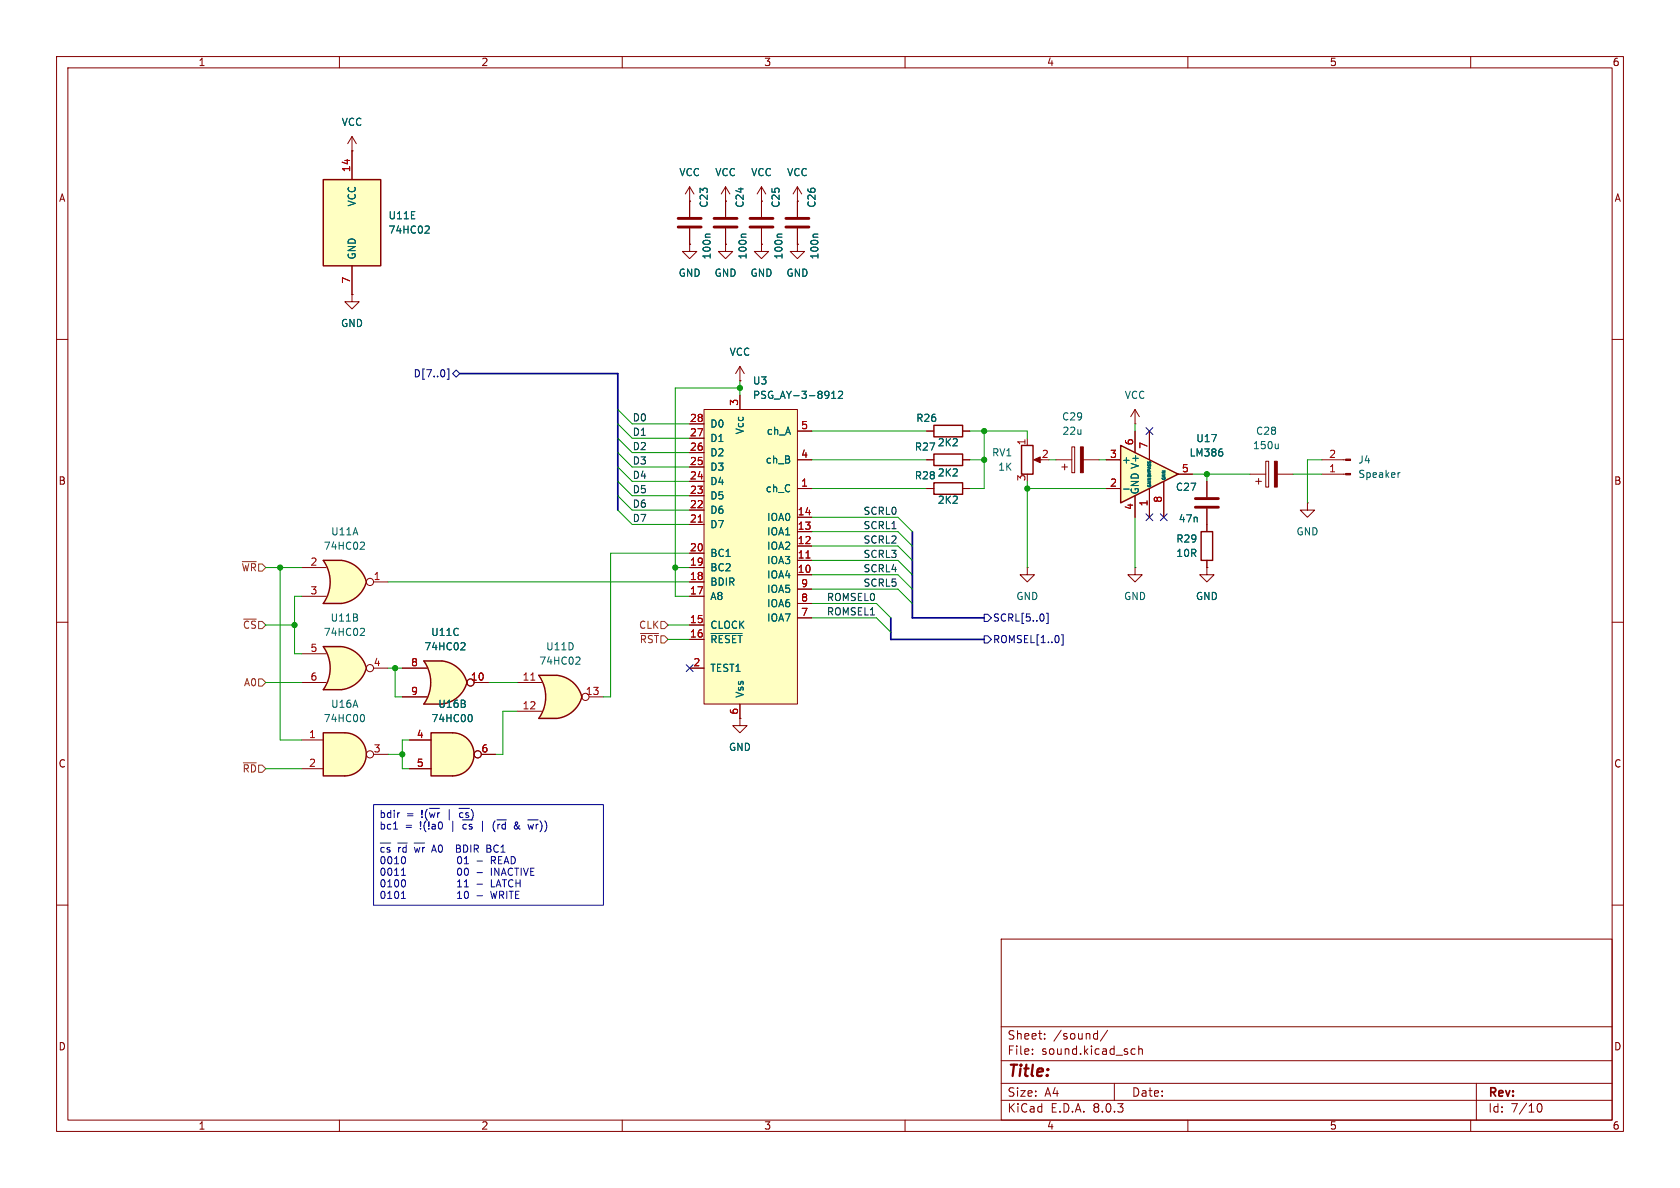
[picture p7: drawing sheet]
<svg xmlns="http://www.w3.org/2000/svg" width="297mm" height="210mm" viewBox="0 0 297 210" stroke-linecap="round" stroke-linejoin="round" font-family="sans-serif">
<g fill="none" stroke="#840000" stroke-width=".18">
<path d="M10 10h277v190h-277zM12 12h273v186h-273zM60 10v2M110 10v2M160 10v2M210 10v2M260 10v2M121.9 35.6h.1M121.9 33l-.7 1.3M121.9 33v2.6M121.9 33l.8 1.3M128.3 35.6v2.8"/>
<path d="M141 35.6v2.8M10 60h2M121.9 43.2v1.3h1.3l-1.3 1.2-1.3-1.2h1.3M121.9 43.2h.1M128.3 43.2v1.3h1.2l-1.2 1.2-1.3-1.2h1.3M128.3 43.2h.1M128.3 40.4v2.8M141 40.4v2.8M285 60h2M213.4 85.1v2.8M213.4 89.9v2.8M231.1 88.9v1.3h1.3l-1.3 1.2-1.2-1.2h1.2"/>
<path d="M231.1 88.9h.1M233.7 81.3h4.2M233.7 83.8h4.2M10 110h2M200.7 100.3v1.3h1.2l-1.2 1.3-1.3-1.3h1.3M200.7 100.3h.1M213.4 100.3v1.3h1.2l-1.2 1.3-1.3-1.3h1.3M213.4 100.3h.1M285 110h2M10 160h2M285 160h2M177 166h108v32h-108z"/>
<path d="M60 198v2M110 198v2M160 198v2M177 194.5h108M177 191.5h108M177 187.5h108M177 181.5h108M182.5 186.3v.1M182.5 185.5v.1M184.7 183.6v.1M184.7 182.8v.1M193.6 182.7l.4 .1"/>
<path d="M194 182.2v1.5M194 183.6l-.4 .1M195.8 182.1l-1.3 2M197 191.5v3M200.1 186.3h.6M200.1 185.5h.6M201.3 185.5l.2-.1 .4 .1 .1 .9M201.3 184.9v1.5M210 198v2M260 198v2M261 191.5v6.5M271.7 195.7l.2-.5 .2-.1a.8 .8 0 0 1 .5 .7 .8 .8 0 0 1-.5 .8l-.2-.1-.2-.5"/>
</g>
<path d="M126.2 38.6h4.1M138.9 38.6h4.1M126.2 40.1h4.1M138.9 40.1h4.1M211.3 89.7h4.1M211.3 88.1h4.1" fill="none" stroke="#840000" stroke-width=".51"/>
<path d="M131.9 41.4h-.7l-.1 .2M144.6 41.4h-.7l-.1 .2M247.5 83.6l-.3 .1" fill="none" stroke="#006464" stroke-width=".18"/>
<g fill="#840000" stroke="#840000" stroke-width=".18">
<path d="M237.9 81.2h.9v.2h-.9z"/>
<path d="M237.9 83.7h.9v.2h-.9z"/>
</g>
<path d="M198.1 78.7l10.2 5.1-10.2 5.1z" fill="#ffffc2"/>
<path d="M198.1 78.7l10.2 5.1-10.2 5.1zM212.3 94h2.1v5.1h-2.1z" fill="none" stroke="#840000" stroke-width=".25"/>
<g fill="none" stroke="#840000" stroke-width=".18">
<path d="M121.9 35.6v2.8M128.3 35.6h.1M128.3 33l-.8 1.3M128.3 33v2.6M128.3 33l.7 1.3M134.6 35.6h.1M134.6 33v5.4M134.6 33l-.7 1.3M134.6 33l.8 1.3M141 35.6h.1M141 33l-.8 1.3M141 33v2.6"/>
<path d="M141 33l.7 1.3M121.9 40.4v2.8M134.6 43.2v1.3h1.3l-1.3 1.2-1.3-1.2h1.3M134.6 43.2h.1M134.6 40.4v2.8M141 43.2v1.3h1.2l-1.2 1.2-1.3-1.2h1.3M141 43.2h.1M200.7 76.2v3.8M203.2 76.2v5.1M195.6 86.4h2.5M195.6 81.3h2.5M200.7 87.6v3.8"/>
<path d="M203.2 86.4v5M205.7 85.1v6.3M208.3 83.8h2.5M213.4 92.7v1.3M213.4 99.1v1.2"/>
</g>
<path d="M125.5 41.4h-.6l-.2 .2M138.2 41.4h-.6l-.2 .2M216.1 80v.5M198.6 86.5h1" fill="none" stroke="#006464" stroke-width=".18"/>
<path d="M119.9 38.6h4.1M132.6 38.6h4.1M119.9 40.1h4.1M132.6 40.1h4.1" fill="none" stroke="#840000" stroke-width=".51"/>
<path d="M77.5 119.3l5 1.3a5.2 5.2 0 0 1-4.4 3.9z" fill="#ffffc2" stroke="#ffffc2" stroke-width=".18"/>
<path d="M74.9 116.8h3.2M74.9 124.5h3.2" fill="none" stroke="#ffffc2" stroke-width=".18"/>
<path d="M74.9 116.8h3.2v7.7h-3.2a6.7 6.7 0 0 0 0-7.7z" fill="#ffffc2"/>
<g fill="#ffffc2" stroke="#ffffc2" stroke-width=".18">
<path d="M78.1 116.8a5.1 5.1 0 0 1 4.4 3.9l-4.9 1.2z"/>
<path d="M80 129.5a3.8 3.8 0 0 1 3.8 3.9 3.8 3.8 0 0 1-3.8 3.8z"/>
</g>
<path d="M78.1 116.8h-3.2a6.6 6.6 0 0 1 0 7.7h3.2M78.1 116.8a5.1 5.1 0 0 1 4.4 3.8 5.2 5.2 0 0 1-4.4 3.9" fill="none" stroke="#840000" stroke-width=".25"/>
<g fill="none" stroke="#840000" stroke-width=".18">
<path d="M71.1 118.1h4.3M71.1 123.2h4.3M83.8 120.7h2.6"/>
<circle cx="83.2" cy="120.6" r=".63"/>
</g>
<path d="M81.7 113.6l.4 .1 .1 .3-.8 .9h.8" fill="none" stroke="#006464" stroke-width=".18"/>
<path d="M76.2 129.5h3.8v7.7h-3.8z" fill="#ffffc2"/>
<path d="M76.2 129.5h3.8a3.8 3.8 0 0 1 3.8 3.9 3.8 3.8 0 0 1-3.8 3.8h-3.8z" fill="none" stroke="#840000" stroke-width=".25"/>
<g fill="none" stroke="#840000" stroke-width=".18">
<path d="M72.4 130.8h3.8M72.4 135.9h3.8M85.1 133.4h2.5"/>
<circle cx="84.5" cy="133.3" r=".63"/>
</g>
<path d="M83.2 126.3a.79 .79 0 0 1 0 1.3" fill="none" stroke="#006464" stroke-width=".18"/>
<path d="M97.8 121.8l5.1 1.4a5.2 5.2 0 0 1-4.4 3.8z" fill="#ffffc2" stroke="#ffffc2" stroke-width=".18"/>
<path d="M95.2 119.4h3.2M95.2 127h3.2" fill="none" stroke="#ffffc2" stroke-width=".18"/>
<path d="M95.2 119.4h3.2v7.6h-3.2a6.7 6.7 0 0 0 0-7.6z" fill="#ffffc2"/>
<g fill="#ffffc2" stroke="#ffffc2" stroke-width=".18">
<path d="M98.5 119.4a5.1 5.1 0 0 1 4.4 3.8l-5 1.3z"/>
<path d="M61 129.5a3.8 3.8 0 0 1 3.8 3.9 3.8 3.8 0 0 1-3.8 3.8z"/>
</g>
<path d="M98.4 119.4h-3.2a6.6 6.6 0 0 1 0 7.6h3.2M98.5 119.4a5.1 5.1 0 0 1 4.4 3.8M102.9 123.2a5.2 5.2 0 0 1-4.4 3.8" fill="none" stroke="#840000" stroke-width=".25"/>
<g fill="none" stroke="#840000" stroke-width=".18">
<path d="M91.4 120.7h4.4M91.4 125.7h4.4M104.1 123.2h2.6"/>
<circle cx="103.5" cy="123.2" r=".63"/>
</g>
<path d="M93.8 120.2h.8" fill="none" stroke="#a90000" stroke-width=".18"/>
<path d="M102 116.1l.4 .1 .1 .3-.7 .9h.7" fill="none" stroke="#006464" stroke-width=".18"/>
<path d="M57.1 129.5h3.9v7.7h-3.9z" fill="#ffffc2"/>
<path d="M57.1 129.5h3.9a3.8 3.8 0 0 1 3.8 3.9 3.8 3.8 0 0 1-3.8 3.8h-3.9z" fill="none" stroke="#840000" stroke-width=".25"/>
<g fill="none" stroke="#840000" stroke-width=".18">
<path d="M53.3 130.8h3.8M53.3 135.9h3.8M66 133.4h2.6"/>
<circle cx="65.4" cy="133.3" r=".63"/>
</g>
<path d="M64.1 126.3a.79 .79 0 0 1 0 1.3" fill="none" stroke="#006464" stroke-width=".18"/>
<path d="M124.5 72.4h16.5v52.1h-16.5z" fill="#ffffc2"/>
<g fill="none" stroke="#840000" stroke-width=".18">
<path d="M121.9 77.5h2.6M121.9 74.9h2.6M124.5 72.4h16.5v52.1h-16.5zM130.8 69.9v2.5M141 76.2h2.5M121.9 97.8h2.6M121.9 92.7h2.6M121.9 90.2h2.6M121.9 87.6h2.6M121.9 85.1h2.6M121.9 82.6h2.6M121.9 80h2.6"/>
<path d="M141 86.4h2.5M141 99.1h2.5M141 96.5h2.5M141 94h2.5M141 91.4h2.5M141 81.3h2.5M121.9 110.5h2.6M121.9 113h2.6M121.9 105.4h2.6M121.9 102.9h2.6M121.9 100.3h2.6M121.9 118.1h2.6"/>
<path d="M141 101.6h2.5M141 109.2h2.5M141 106.7h2.5M141 104.1h2.5M130.8 124.5v2.5"/>
</g>
<path d="M123.4 92.3h.8M142.5 98.6h.7" fill="none" stroke="#a90000" stroke-width=".18"/>
<path d="M147 70.4h.8M147 69.5l.4-.3v1.2M148.2 69.3l.5-.1 .3 .3-.8 .9h.8M125.7 112h5.5" fill="none" stroke="#006464" stroke-width=".18"/>
<path d="M59.7 116.8l5.1 1.3a5.2 5.2 0 0 1-4.4 3.8z" fill="#ffffc2" stroke="#ffffc2" stroke-width=".18"/>
<path d="M57.1 114.3h3.2M57.1 121.9h3.2" fill="none" stroke="#ffffc2" stroke-width=".18"/>
<path d="M57.1 114.3h3.2v7.6h-3.2a6.7 6.7 0 0 0 0-7.6z" fill="#ffffc2"/>
<path d="M60.4 114.3a5.1 5.1 0 0 1 4.4 3.8l-5 1.3z" fill="#ffffc2" stroke="#ffffc2" stroke-width=".18"/>
<path d="M180.6 78.7h2v5.1h-2zM165.1 85.3h5.1v2.1h-5.1zM165.1 80.3h5.1v2h-5.1zM57.1 114.3h3.2a5.1 5.1 0 0 1 4.5 3.8 5.2 5.2 0 0 1-4.4 3.8h-3.3a6.6 6.6 0 0 0 0-7.6z" fill="none" stroke="#840000" stroke-width=".25"/>
<g fill="none" stroke="#840000" stroke-width=".18">
<path d="M62.2 26.7h.1M62.2 24.1l-.7 1.3M62.2 24.1v2.6M62.2 24.1l.8 1.3M62.2 52.1v1.2h1.3l-1.3 1.3-1.2-1.3h1.2M62.2 52.1h.1M130.8 67.3h.1M130.8 64.8l-.8 1.2M130.8 64.8v2.5M130.8 64.8l.8 1.2M181.6 77.5v1.2M189.5 79h.5v4.6h-.5z"/>
<path d="M200.7 74.9h.1M200.7 72.4l-.8 1.3M200.7 72.4v2.5M200.7 72.4l.7 1.3M163.8 81.3h1.3M163.8 86.4h1.3M170.2 81.3h1.2M170.2 86.4h1.2M183.1 81.3h1M186.7 81.3h2.8M187.7 82.6h1M188.2 82v1.1"/>
<path d="M191.5 81.3h2.8M53.3 115.6h4.4M66 118.1h2.6M181.6 100.3v1.3h1.3l-1.3 1.3-1.3-1.3h1.3M181.6 100.3h.1M53.3 120.7h4.4"/>
<circle cx="65.4" cy="118.1" r=".63"/>
</g>
<path d="M63.9 111.1h.4l.1 .3-.7 .9h.7" fill="none" stroke="#006464" stroke-width=".18"/>
<g fill="#840000" stroke="#840000" stroke-width=".18">
<path d="M182.8 81.3l1.1-.5v1z"/>
<path d="M191 79h.5v4.6h-.5z"/>
</g>
<path d="M57.1 31.8h10.2v15.2h-10.2z" fill="#ffffc2"/>
<path d="M57.1 31.8h10.2v15.2h-10.2z" fill="none" stroke="#840000" stroke-width=".25"/>
<path d="M62.2 26.7v5.1M62.2 47v5.1" fill="none" stroke="#840000" stroke-width=".18"/>
<path d="M75.3 39.9l.5 .1 .1 .3-.8 .9h.8" fill="none" stroke="#006464" stroke-width=".18"/>
<path d="M59.7 101.5l5.1 1.4a5.2 5.2 0 0 1-4.4 3.8z" fill="#ffffc2" stroke="#ffffc2" stroke-width=".18"/>
<path d="M57.1 99.1h3.2M57.1 106.7h3.2" fill="none" stroke="#ffffc2" stroke-width=".18"/>
<path d="M57.1 99.1h3.2v7.6h-3.2a6.7 6.7 0 0 0 0-7.6z" fill="#ffffc2"/>
<path d="M60.4 99.1a5.1 5.1 0 0 1 4.4 3.8l-5 1.3z" fill="#ffffc2" stroke="#ffffc2" stroke-width=".18"/>
<path d="M165.1 75.2h5.1v2h-5.1zM57.1 99.1h3.2a5.1 5.1 0 0 1 4.5 3.8 5.2 5.2 0 0 1-4.4 3.8h-3.3a6.6 6.6 0 0 0 0-7.6z" fill="none" stroke="#840000" stroke-width=".25"/>
<g fill="none" stroke="#840000" stroke-width=".18">
<path d="M62.2 26.7h.1M62.2 26.7v5.1M121.9 35.6h.1M121.9 35.6v2.8M128.3 35.6h.1M128.3 35.6v2.8M134.6 35.6h.1M134.6 35.6v2.8M141 35.6h.1M141 35.6v2.8M62.2 52.1h.1M62.2 47v5.1"/>
<path d="M121.9 43.2h.1M121.9 40.4v2.8M128.3 43.2h.1M128.3 40.4v2.8M134.6 43.2h.1M134.6 40.4v2.8M141 43.2h.1M141 40.4v2.8M121.9 77.5h2.6M121.9 74.9h2.6M130.8 67.3h.1M130.8 69.9v2.5"/>
<path d="M141 76.2h2.5M163.8 76.2h1.3M170.2 76.2h1.2M200.7 76.2v3.8M203.2 76.2v5.1M121.9 85.1h2.6M121.9 97.8h2.6M121.9 92.7h2.6M121.9 90.2h2.6M121.9 87.6h2.6M121.9 82.6h2.6M121.9 80h2.6"/>
<path d="M141 86.4h2.5M141 81.3h2.5M141 99.1h2.5M141 96.5h2.5M141 94h2.5M141 91.4h2.5M163.8 86.4h1.3M163.8 81.3h1.3M170.2 86.4h1.2M170.2 81.3h1.2M195.6 86.4h2.5M195.6 81.3h2.5"/>
<path d="M200.7 87.6v3.8M203.2 86.4v5M205.7 85.1v6.3M208.3 83.8h2.5M213.4 85.1v2.8M213.4 89.9v4.1M213.4 99.1v1.2M221 83.8h2.8M222 85.1h1M222.5 84.6v1M223.8 81.5h.5v4.6h-.5zM225.8 83.8h2.8"/>
<path d="M53.3 100.3h4.4M53.3 105.4h4.4M66 102.9h2.6M71.1 118.1h4.3M121.9 102.9h2.6M121.9 100.3h2.6M121.9 105.4h2.6M121.9 118.1h2.6M121.9 110.5h2.6M121.9 113h2.6M141 101.6h2.5M141 109.2h2.5"/>
<path d="M141 106.7h2.5M141 104.1h2.5M213.4 100.3h.1M71.1 123.2h4.3M72.4 130.8h3.8M72.4 135.9h3.8M83.8 120.7h2.6M85.1 133.4h2.5M130.8 127v1.3h1.3l-1.3 1.2-1.3-1.2h1.3M130.8 127h.1M130.8 124.5v2.5"/>
<circle cx="65.4" cy="102.9" r=".63"/>
<circle cx="83.2" cy="120.6" r=".63"/>
<circle cx="84.5" cy="133.3" r=".63"/>
</g>
<g fill="none" stroke="#006464" stroke-width=".18">
<path d="M75.3 39.9l.5 .1 .1 .3-.8 .9h.8M125.5 41.4h-.6l-.2 .2M131.9 41.4h-.7l-.1 .2M138.2 41.4h-.6l-.2 .2M144.6 41.4h-.7l-.1 .2M147 70.4h.8M147 69.5l.4-.3v1.2M148.2 69.3l.5-.1 .3 .3-.8 .9h.8M216.1 80v.5M226 78.5v.8M226 79.2l-.2 .1M63.9 95.8l.4 .1 .1 .3-.7 .9h.7"/>
<path d="M198.6 86.5h1M81.7 113.6l.4 .1 .1 .3-.8 .9h.8M125.7 112h5.5M83.2 126.3a.79 .79 0 0 1 0 1.3"/>
</g>
<path d="M225.3 81.5h.5v4.6h-.5z" fill="#840000" stroke="#840000" stroke-width=".18"/>
<path d="M42.8 99.3h2.5M113.2 112h3.2M116.8 109.9h.7l.6 .6-.6 .6h-.7zM43 134.8h2.3M45.7 120h.7l.6 .7-.6 .6h-.7z" fill="none" stroke="#725600" stroke-width=".18"/>
<g fill="none" stroke="#000084" stroke-width=".18">
<path d="M79.1 65.2h.3v1.8h-.3M80 66l.6-.6 .7 .6-.7 .7zM202.6 75.6l1.2 1.2M203.8 75.6l-1.2 1.2M202.6 90.8l1.2 1.2M203.8 90.8l-1.2 1.2M205.1 90.8l1.2 1.2M206.3 90.8l-1.2 1.2M121.3 117.5l1.2 1.2M122.5 117.5l-1.2 1.2M174 108.6h.6l.7 .6-.7 .7h-.6zM174 112.4h.6l.7 .6-.7 .7h-.6z"/>
<path d="M185 108.4h.3v1.8h-.3M187.6 112.2h.3v1.8h-.3"/>
</g>
<g fill="none" stroke="#0000c2" stroke-width=".18">
<path d="M66 142.2h40.7v17.8h-40.7zM67.2 149h1.9M69.6 146.6h.7M70.3 149h1.7M70.5 143.7h.2M71 154.7h.7M71 158.8h.7M71.2 153.6l-.1 .2M71.2 157.7l-.1 .2M71.3 153.5v1.2M71.3 157.6v1.2M71.4 155.5a.79 .79 0 0 1 0 1.3"/>
<path d="M71.7 151.9l-.1 .6-.2 .2M73.2 149h1.9M75.9 142.9h1.8M80.7 150h.4M80.9 156.8h.7M80.9 155.9l.3-.4v1.3M80.9 157.9l.3-.3v1.2M80.9 158.8h.7M80.9 151.7v.5l.1 .4 .2 .1 .3-.2v-.8M81 153.6l.2-.1a.68 .68 0 0 1 .4 .6 .68 .68 0 0 1-.4 .6l-.2-.1-.1-.3zM81.1 149.4h-.4v1.2h.5M81.1 142.9h1.9"/>
<path d="M84.3 152.2h1M84.3 154.3h1M84.3 156.3h1M84.3 158.3h1M86.1 150.6h.5M86.1 149.4h.4M86.1 150h.4M86.7 157.6l.3 1.2 .3-.9 .2 .9 .3-1.2M86.9 151.4v1.3M86.9 153.5v1.2M86.9 155.5v1.3h.6M87.2 152.1l.4 .6"/>
<path d="M87.5 145.1a1.46 1.46 0 0 0 0 1.9M87.6 151.7l-.1 .3-.6 .1M87.7 156.8l.4-1.3 .5 1.3M87.8 156.4h.6M87.8 144.9h1.7M88.1 151.4v1.3h.6M88.1 152h.5M88.2 153.5v1.2l-.7-1.2v1.2M93.3 144.9h1.8M94.3 145.7l-.2 .9-.3-.6-.2 .6"/>
</g>
<path d="M81.3 66h27.9v24.2M161.3 94v15.2h12.7M157.5 109.2v3.8h16.5" fill="none" stroke="#000084" stroke-width=".3"/>
<g fill="none" stroke="#009600" stroke-width=".18">
<path d="M109.2 74.9l2.6 2.6h10.1M109.2 77.5l2.6 2.5h10.1M109.2 72.4l2.6 2.5h10.1M130.8 68.6h-11.4v36.8h2.5M130.8 67.3v2.6M143.5 76.2h20.3M171.4 76.2h10.2v1.3M174 76.2v10.2h-2.6M200.7 74.9v1.3M109.2 80l2.6 2.6h10.1M109.2 82.6l2.6 2.5h10.1M109.2 85.1l2.6 2.5h10.1"/>
<path d="M109.2 90.2l2.6 2.5h10.1M109.2 87.6l2.6 2.6h10.1M121.9 97.8h-14v25.4h-1.2M143.5 81.3h20.3M143.5 99.1h15.2l2.6 2.5M143.5 96.5h15.2l2.6 2.6M143.5 94h15.2l2.6 2.5M143.5 86.4h20.3M143.5 91.4h15.2l2.6 2.6M171.4 81.3h2.6M181.6 85.1v15.2M181.6 86.4h14"/>
<path d="M185.4 81.3h1.3M194.3 81.3h1.3M200.7 91.4v8.9M210.8 83.8h10.2M213.4 83.8v1.3M228.6 83.8h5.1M233.7 81.3h-2.6v7.6M47 100.3h6.3M47 110.5h5.1M49.5 100.3v30.5h3.8M53.3 105.4h-1.2v10.2h1.2M68.6 102.9h53.3"/>
<path d="M68.6 118.1h2.5M69.8 118.1v5.1h1.3M118.1 110.5h3.8M118.1 113h3.8M119.4 100.3h2.5M143.5 101.6h15.2l2.6 2.5M143.5 104.1h15.2l2.6 2.6M143.5 106.7h11.4l2.6 2.5M143.5 109.2h11.4l2.6 2.6M47 120.7h6.3M47 135.9h6.3M68.6 133.4h2.5"/>
<path d="M72.4 130.8h-1.3v5.1h1.3M86.4 120.7h5M91.4 125.7h-2.5v7.7h-1.3"/>
</g>
<path d="M123.4 92.3h.8M142.5 98.6h.7" fill="none" stroke="#a90000" stroke-width=".18"/>
<g fill="#009600" stroke="#009600" stroke-width=".18">
<circle cx="213.4" cy="83.8" r=".46"/>
<circle cx="181.6" cy="86.4" r=".46"/>
<circle cx="174" cy="81.3" r=".46"/>
<circle cx="174" cy="76.2" r=".46"/>
<circle cx="49.5" cy="100.3" r=".46"/>
<circle cx="69.8" cy="118.1" r=".46"/>
<circle cx="52.1" cy="110.5" r=".46"/>
<circle cx="71.1" cy="133.4" r=".46"/>
<circle cx="130.8" cy="68.6" r=".46"/>
<circle cx="119.4" cy="100.3" r=".46"/>
</g>
<text font-size="2.8" fill="#840000" x="178" y="190.9">Title:</text>
<g font-size="2.1" fill="#840000">
<text x="178" y="184">Sheet:</text>
<text x="186.2" y="184">/sound/</text>
<text x="178" y="186.7">File:</text>
<text x="184.1" y="186.7">sound.kicad_sch</text>
<text x="178" y="196.9">KiCad</text>
<text x="178" y="194.1">Size:</text>
<text x="184.7" y="194.1">A4</text>
<text x="185.7" y="196.9">E.D.A.</text>
<text x="193.3" y="196.9">8.0.3</text>
<text x="200" y="194.1">Date:</text>
<text x="263" y="194.3">Rev:</text>
<text x="263" y="196.9">Id:</text>
<text x="267.1" y="196.9">7/10</text>
</g>
<g font-size="1.8" fill="#840000">
<text x="35" y="11.9">1</text>
<text x="85" y="11.9">2</text>
<text x="135" y="11.9">3</text>
<text x="185" y="11.9">4</text>
<text x="235" y="11.9">5</text>
<text x="285" y="11.9">6</text>
<text x="10.3" y="35.9">A</text>
<text x="285.3" y="35.9">A</text>
<text x="10.3" y="85.9">B</text>
<text x="285.3" y="85.9">B</text>
<text x="10.3" y="135.9">C</text>
<text x="285.3" y="135.9">C</text>
<text x="10.3" y="185.9">D</text>
<text x="285.3" y="185.9">D</text>
<text x="35" y="199.9">1</text>
<text x="85" y="199.9">2</text>
<text x="135" y="199.9">3</text>
<text x="185" y="199.9">4</text>
<text x="235" y="199.9">5</text>
<text x="285" y="199.9">6</text>
</g>
<g font-size="1.8" fill="#006464">
<text x="60.3" y="22.5">VCC</text>
<text x="120" y="31.3">VCC</text>
<text x="126.4" y="31.3">VCC</text>
<text x="132.7" y="31.3">VCC</text>
<text x="139.1" y="31.3">VCC</text>
<text x="63.1" y="36.6" transform="rotate(-90 63.1 36.6)">VCC</text>
<text x="68.6" y="39">U11E</text>
<text x="68.6" y="41.5">74HC02</text>
<text x="125.3" y="36.8" transform="rotate(-90 125.3 36.8)">C23</text>
<text x="131.7" y="36.8" transform="rotate(-90 131.7 36.8)">C24</text>
<text x="138" y="36.8" transform="rotate(-90 138 36.8)">C25</text>
<text x="144.4" y="36.8" transform="rotate(-90 144.4 36.8)">C26</text>
<text x="63.1" y="46" transform="rotate(-90 63.1 46)">GND</text>
<text x="125.8" y="46" transform="rotate(-90 125.8 46)">100n</text>
<text x="132.2" y="46" transform="rotate(-90 132.2 46)">100n</text>
<text x="138.5" y="46" transform="rotate(-90 138.5 46)">100n</text>
<text x="144.9" y="46" transform="rotate(-90 144.9 46)">100n</text>
<text x="119.9" y="49.1">GND</text>
<text x="126.2" y="49.1">GND</text>
<text x="132.6" y="49.1">GND</text>
<text x="138.9" y="49.1">GND</text>
<text x="60.2" y="58">GND</text>
<text x="128.9" y="63.1">VCC</text>
<text x="133" y="68.2">U3</text>
<text x="133" y="70.7">PSG_AY-3-8912</text>
<text x="198.7" y="70.7">VCC</text>
<text x="125.5" y="75.8">D0</text>
<text x="131.7" y="76.9" transform="rotate(-90 131.7 76.9)">Vcc</text>
<text x="135.5" y="77.1">ch_A</text>
<text x="161.9" y="74.8">R26</text>
<text x="187.7" y="74.5">C29</text>
<text x="187.7" y="77.1">22u</text>
<text x="222" y="77.1">C28</text>
<text x="125.5" y="83.4">D3</text>
<text x="125.5" y="80.9">D2</text>
<text x="125.5" y="78.3">D1</text>
<text x="135.3" y="82.1">ch_B</text>
<text x="161.6" y="79.9">R27</text>
<text x="165.7" y="79.1">2K2</text>
<text x="175.3" y="80.9">RV1</text>
<text x="176.4" y="83.4">1K</text>
<text x="198.2" y="82.1">+</text>
<text x="210.2" y="80.9">LM386</text>
<text x="211.4" y="78.4">U17</text>
<text x="221.4" y="79.6">150u</text>
<text x="240" y="82.1">J4</text>
<text x="125.5" y="88.5">D5</text>
<text x="125.5" y="86">D4</text>
<text x="135.3" y="87.2">ch_C</text>
<text x="161.6" y="84.9">R28</text>
<text x="165.7" y="89.3">2K2</text>
<text x="165.7" y="84.4">2K2</text>
<text x="201.5" y="87.5" transform="rotate(-90 201.5 87.5)">GND V+</text>
<text x="207.8" y="87">C27</text>
<text x="240" y="84.7">Speaker</text>
<text x="58.4" y="94.8">U11A</text>
<text x="125.5" y="93.6">D7</text>
<text x="125.5" y="91">D6</text>
<text x="135.5" y="94.8">IOA1</text>
<text x="135.5" y="92.3">IOA0</text>
<text x="208.3" y="92.6">47n</text>
<text x="229.1" y="94.8">GND</text>
<text x="57.1" y="97.4">74HC02</text>
<text x="125.5" y="101.2">BC2</text>
<text x="125.5" y="98.7">BC1</text>
<text x="135.5" y="99.9">IOA3</text>
<text x="135.5" y="97.4">IOA2</text>
<text x="207.9" y="96.1">R29</text>
<text x="207.9" y="98.7">10R</text>
<text x="125.5" y="106.3">A8</text>
<text x="125.5" y="103.7">BDIR</text>
<text x="135.5" y="102.5">IOA4</text>
<text x="135.5" y="107.5">IOA6</text>
<text x="135.5" y="105">IOA5</text>
<text x="179.6" y="106.3">GND</text>
<text x="198.6" y="106.3">GND</text>
<text x="211.3" y="106.3">GND</text>
<text x="57.1" y="112.6">74HC02</text>
<text x="58.3" y="110.1">U11B</text>
<text x="76.1" y="112.6">U11C</text>
<text x="125.5" y="111.4">CLOCK</text>
<text x="125.5" y="113.9">~{RESET}</text>
<text x="135.5" y="110.1">IOA7</text>
<text x="74.9" y="115.2">74HC02</text>
<text x="95.2" y="117.7">74HC02</text>
<text x="96.4" y="115.2">U11D</text>
<text x="125.5" y="119">TEST1</text>
<text x="58.4" y="125.3">U16A</text>
<text x="77.4" y="125.3">U16B</text>
<text x="131.7" y="123.4" transform="rotate(-90 131.7 123.4)">Vss</text>
<text x="57.1" y="127.9">74HC00</text>
<text x="76.2" y="127.9">74HC00</text>
<text x="128.8" y="132.9">GND</text>
</g>
<g font-size="1.8" fill="#a90000">
<text x="62" y="30.5" transform="rotate(-90 62 30.5)">14</text>
<text x="62" y="50.2" transform="rotate(-90 62 50.2)">7</text>
<text x="130.6" y="71.8" transform="rotate(-90 130.6 71.8)">3</text>
<text x="121.9" y="77.2">27</text>
<text x="121.9" y="74.7">28</text>
<text x="141.5" y="75.9">5</text>
<text x="121.9" y="82.3">25</text>
<text x="121.9" y="79.8">26</text>
<text x="141.5" y="81">4</text>
<text x="181.4" y="78.8" transform="rotate(-90 181.4 78.8)">1</text>
<text x="184.1" y="81">2</text>
<text x="196.1" y="81">3</text>
<text x="200.4" y="78.8" transform="rotate(-90 200.4 78.8)">6</text>
<text x="202.9" y="79.4" transform="rotate(-90 202.9 79.4)">7</text>
<text x="208.8" y="83.6">5</text>
<text x="234.9" y="83.6">1</text>
<text x="234.9" y="81">2</text>
<text x="121.9" y="89.9">22</text>
<text x="121.9" y="87.4">23</text>
<text x="121.9" y="84.8">24</text>
<text x="141.5" y="86.1">1</text>
<text x="181.4" y="85.2" transform="rotate(-90 181.4 85.2)">3</text>
<text x="196.1" y="86.1">2</text>
<text x="202.9" y="89.6" transform="rotate(-90 202.9 89.6)">1</text>
<text x="205.5" y="89" transform="rotate(-90 205.5 89)">8</text>
<text x="121.9" y="92.5">21</text>
<text x="140.9" y="93.7">13</text>
<text x="140.9" y="91.2">14</text>
<text x="200.4" y="90.2" transform="rotate(-90 200.4 90.2)">4</text>
<text x="54.8" y="100.1">2</text>
<text x="121.9" y="100.1">19</text>
<text x="121.9" y="97.5">20</text>
<text x="140.9" y="101.3">10</text>
<text x="140.9" y="98.8">11</text>
<text x="140.9" y="96.3">12</text>
<text x="54.8" y="105.2">3</text>
<text x="66" y="102.6">1</text>
<text x="121.9" y="105.2">17</text>
<text x="121.9" y="102.6">18</text>
<text x="141.5" y="106.4">8</text>
<text x="141.5" y="103.9">9</text>
<text x="121.9" y="110.2">15</text>
<text x="121.9" y="112.8">16</text>
<text x="141.5" y="109">7</text>
<text x="54.8" y="115.3">5</text>
<text x="66" y="117.9">4</text>
<text x="72.6" y="117.9">8</text>
<text x="122.5" y="117.9">2</text>
<text x="54.8" y="120.4">6</text>
<text x="72.6" y="122.9">9</text>
<text x="83.1" y="120.4">10</text>
<text x="92.3" y="120.4">11</text>
<text x="92.3" y="125.5">12</text>
<text x="103.5" y="122.9">13</text>
<text x="54.5" y="130.6">1</text>
<text x="73.6" y="130.6">4</text>
<text x="130.6" y="126.4" transform="rotate(-90 130.6 126.4)">6</text>
<text x="54.5" y="135.6">2</text>
<text x="66" y="133.1">3</text>
<text x="73.6" y="135.6">5</text>
<text x="85" y="133.1">6</text>
</g>
<g font-size="1.8" fill="#000084">
<text x="73" y="66.9">D[7..0]</text>
<text x="175.5" y="110.1">SCRL[5..0]</text>
<text x="175.5" y="113.9">ROMSEL[1..0]</text>
</g>
<g font-size="1.8" fill="#0f0f0f">
<text x="111.8" y="77.1">D1</text>
<text x="111.8" y="74.6">D0</text>
<text x="111.8" y="79.7">D2</text>
<text x="111.8" y="82.2">D3</text>
<text x="111.8" y="89.8">D6</text>
<text x="111.8" y="87.3">D5</text>
<text x="111.8" y="84.7">D4</text>
<text x="111.8" y="92.4">D7</text>
<text x="152.6" y="93.6">SCRL1</text>
<text x="152.6" y="91.1">SCRL0</text>
<text x="152.6" y="96.2">SCRL2</text>
<text x="152.6" y="98.7">SCRL3</text>
<text x="152.6" y="101.3">SCRL4</text>
<text x="146.1" y="106.3">ROMSEL0</text>
<text x="152.6" y="103.8">SCRL5</text>
<text x="146.1" y="108.9">ROMSEL1</text>
</g>
<g font-size="1.8" fill="#725600">
<text x="42.6" y="101.2">~{WR}</text>
<text x="42.8" y="111.4">~{CS}</text>
<text x="112.9" y="111.4">CLK</text>
<text x="113" y="113.9">~{RST}</text>
<text x="43" y="121.5">A0</text>
<text x="42.8" y="136.8">~{RD}</text>
</g>
<g font-size="1.8" fill="#0000c2">
<text x="67" y="144.9">bdir</text>
<text x="67" y="147">bc1</text>
<text x="71.6" y="147">=</text>
<text x="71.9" y="144.9">=</text>
<text x="74.4" y="147">!(!a0</text>
<text x="74.6" y="144.9">!(~{wr}|</text>
<text x="79.9" y="147">|</text>
<text x="81.7" y="144.9">~{cs})</text>
<text x="82.3" y="147">~{cs}|</text>
<text x="88" y="147">(~{rd}&amp;</text>
<text x="94.7" y="147">~{wr}))</text>
<text x="67" y="151.1">~{cs}~{rd}~{wr}A0</text>
<text x="67" y="153.1">0010</text>
<text x="67" y="155.1">0011</text>
<text x="81.3" y="151.1">BDIR</text>
<text x="82.4" y="153.1">01</text>
<text x="82.4" y="155.1">00</text>
<text x="86.9" y="151.1">BC1</text>
<text x="88.7" y="153.1">READ</text>
<text x="88.7" y="155.1">INACTIVE</text>
<text x="67" y="157.2">0100</text>
<text x="67" y="159.2">0101</text>
<text x="82.4" y="157.2">11</text>
<text x="82.4" y="159.2">10</text>
<text x="88.7" y="157.2">LATCH</text>
<text x="88.7" y="159.2">WRITE</text>
</g>
<g font-size=".7" fill="#006464">
<text x="203.7" y="86.2" transform="rotate(-90 203.7 86.2)">GAINBYPASS</text>
<text x="206.2" y="85" transform="rotate(-90 206.2 85)">GAIN</text>
</g>
</svg>
